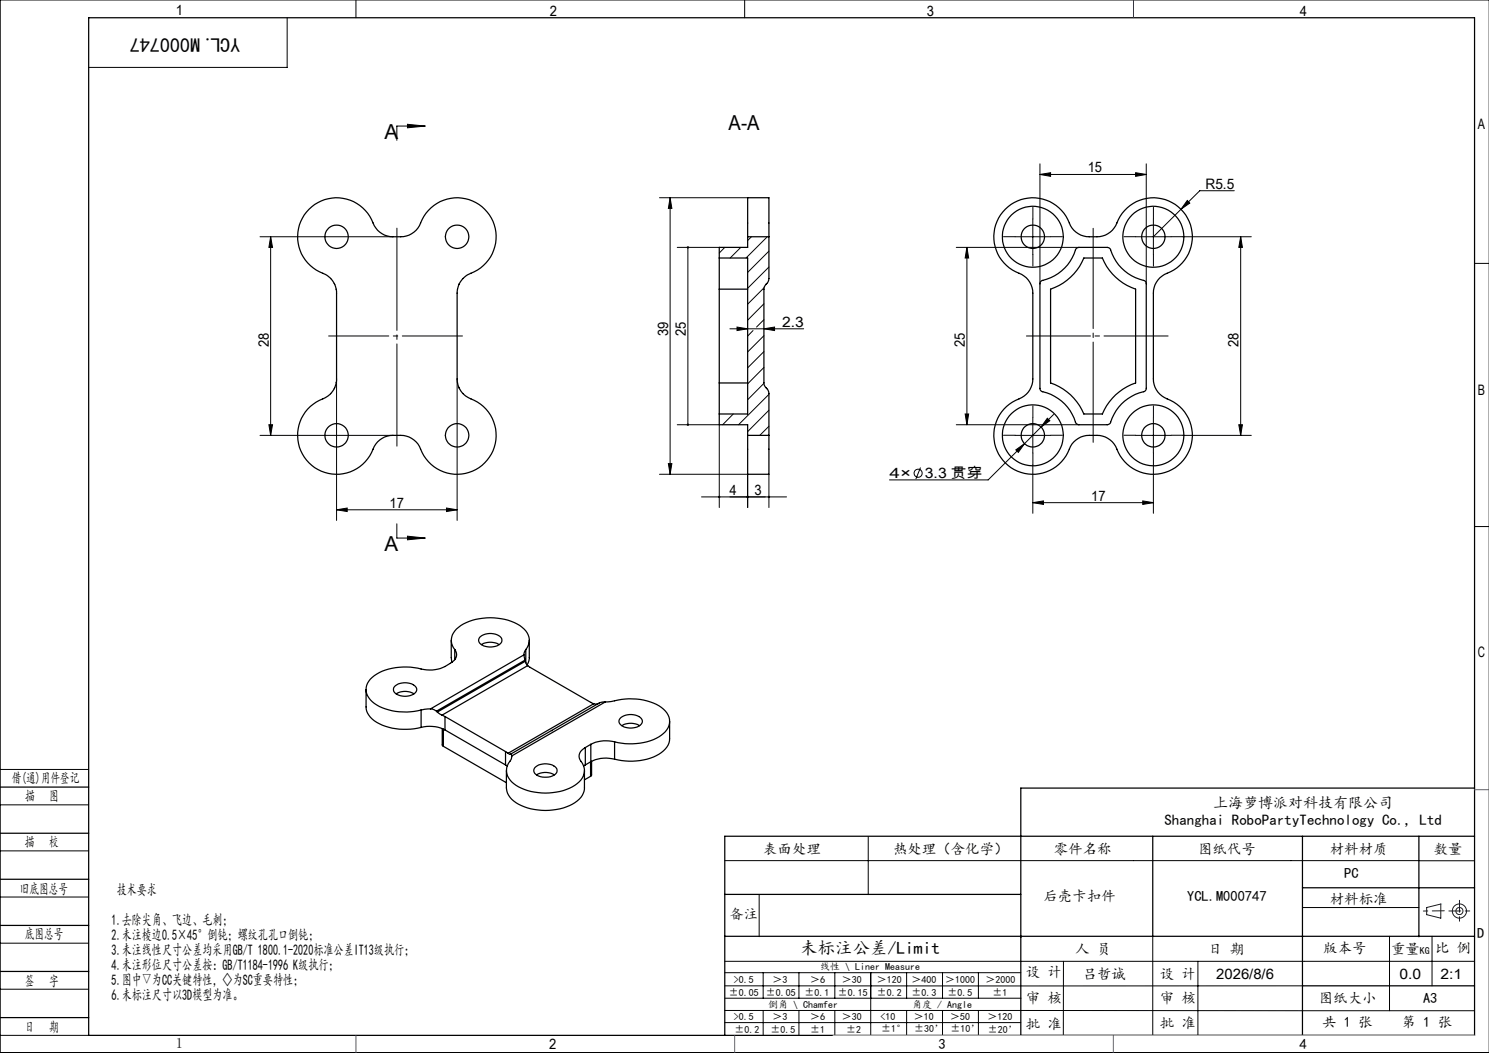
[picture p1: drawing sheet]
<svg xmlns="http://www.w3.org/2000/svg" width="420mm" height="297mm" viewBox="0 0 420 297" stroke-linecap="round" stroke-linejoin="round" font-family="sans-serif">
<g fill="none" stroke="#000" stroke-width=".28">
<path d="M100.4 0v5M210 0v5M420 0h-419.9v297h419.9M81 5v14h-56M114.9 35.1l5 .5-5 .5zM119.9 35.6h-8v4M186 55.8h24.9M189 55.8l.5 3h-1zM189 55.8v78M293.3 49.2l3-.5v1zM293.3 46.2v33.8M293.3 49.2h30"/>
<path d="M320.3 48.7l3 .5-3 .5zM323.3 46.2v33.8M333.1 59l-7.8 7.8M334.9 56.5l.7 .8-2.5 1.7zM348.2 53.8h-9.8l-5.3 5.2M73.3 66.8h37.5M76.3 66.8l.6 3h-1.1zM76.3 66.8v56M191 69.8h11.9M194 69.8v50M204.4 69.8l-1.5 1.6M209 69.8l-3 3"/>
<path d="M211.9 66.8l-1 1M216.4 66.8l-6 6M216.9 70.8l-6 6M216.9 75.3l-6 6M269.7 69.8h34.6M272.7 69.8l.5 3h-1zM272.7 69.8v50M286.3 66.8h10M291.3 61.8v10M320.3 66.8h10M325.3 61.8v10M333.6 66.8h19.4"/>
<path d="M350 66.8l.4 3h-1zM350 66.8v56M415.9 74.3h4.1M205.9 92.7h20.8M207.9 92.2l3 .5-3 .5zM212.4 93.2l-1.5 1.6M215.5 85.7l-4.6 4.6M215.5 94.7l-4.6 4.6M215.5 99.2l-4.6 4.5M215.5 90.2l-2.1 2M215.5 92.7l3-.5v1zM215.5 81.1l-4.6 4.7"/>
<path d="M75.8 119.8h1.1l-.6 3zM94.9 106.9v39.9M128.9 106.9v39.9M191 119.8h11.9v23.4M206.8 116.8l-3 3M215.5 103.6l-4.6 4.7M215.5 108.1l-4.6 4.6M216.9 111.2l-8.6 8.6M216.9 115.7l-6 6M269.7 119.8h34.6M272.2 116.8h1l-.5 3zM291.3 117.8v10"/>
<path d="M295.4 118l.7 .7-2.4 1.7zM297.2 116.9l-3.5 3.5M325.3 117.8v10M349.4 119.8h1l-.4 3zM73.3 122.8h37.5M186 133.8h24.9v9.4M188.5 130.8h1l-.5 3zM216.9 120.2l-2.6 2.6M216.9 133.8v9.4M259.6 131.9l-1.3 3.2M286.3 122.8h10M286.5 126.9l2.5-1.8-1.8 2.5z"/>
<path d="M289 125.1l-10.3 10.3h-27.8M291.3 131.1v13.7M293.7 120.4l-4.7 4.7M320.3 122.8h10M325.3 131.1v13.7M333.6 122.8h19.4M94.9 143.8l3-.5v1zM94.9 143.8h34M111.9 147.7v4.1h8M114.9 151.2l5 .6-5 .5zM125.9 143.3l3 .5-3 .5zM221.9 140.2h-24"/>
<path d="M291.3 141.8l3-.5v1zM291.3 141.8h34M322.3 141.3l3 .5-3 .5zM415.9 148.5h4.1M0 217h25M0 227h25M0 240h25M244.9 236v16.3M0 253h25M204.4 242.7h195.8M214.1 252.4v11.8M367.4 256h32.8"/>
<path d="M400.2 242.8h15.7M0 266h25M0 279h25M204.4 271.1h211.5M204.4 278.1h163M204.4 274.4h83.5M215.3 274.4v7.1M225.4 274.4v7.1M235.5 274.4v7.1M245.6 274.4v17.6M255.7 274.4v7.1M265.9 274.4v7.1"/>
<path d="M276 274.4v7.1M300 271.1l-.1 21M325.2 264.1v27.9M337.9 271.1v20.9M391.9 264.1v21M403.9 264.1v14M0 292h25M204.4 285l211.5 .1M204.4 288.4h83.5M204.5 281.5h83.5M215.3 285v7M225.4 285v7"/>
<path d="M235.5 285v7M255.7 285v7M265.9 285v7M276 285v7M287.9 292h128"/>
<circle cx="259" cy="133.5" r="1.14"/>
</g>
<g fill="none" stroke="#191924" stroke-width=".28">
<path d="M402.4 256l4-1v4l-4-1z"/>
<circle cx="411.7" cy="257" r="1"/>
<circle cx="411.7" cy="257" r="2"/>
</g>
<path d="M329.5 94.8h-40" fill="none" stroke="#000" stroke-width=".28" stroke-dasharray="30.5 1.3 1.3 1.3" stroke-dashoffset="12.4"/>
<path d="M308.3 64.4v60.4" fill="none" stroke="#000" stroke-width=".28" stroke-dasharray="30.5 1.3 1.3 1.3" stroke-dashoffset="2.2"/>
<g fill="none" stroke="#000" stroke-width=".28" stroke-dasharray="30.5 1.3 1.3 1.3">
<path d="M286.3 66.8h-3.3M291.3 61.8v-3.3M291.3 71.8v3.3M296.3 66.8h3.3M320.3 66.8h-3.3M325.3 61.8v-3.3M325.3 71.8v3.3M330.3 66.8h3.3M291.3 117.8v-3.3M325.3 117.8v-3.3M286.3 122.8h-3.3M291.3 127.8v3.3"/>
<path d="M296.3 122.8h3.3M320.3 122.8h-3.3M325.3 127.8v3.3M330.3 122.8h3.3"/>
</g>
<path d="M112 64.4v61.4" fill="none" stroke="#000" stroke-width=".28" stroke-dasharray="30.5 1.3 1.3 1.3" stroke-dashoffset="1.6"/>
<path d="M130.5 94.8h-37.8" fill="none" stroke="#000" stroke-width=".28" stroke-dasharray="30.5 1.3 1.3 1.3" stroke-dashoffset="13.5"/>
<g fill="none" stroke="#000" stroke-width=".35">
<path d="M25 5h390.9v287h-390.9zM87.2 59a11.1 11.1 0 0 1 18.4 4.6 6.1 6.1 0 0 0 5.2 3.2 7.4 7.4 0 0 0 6.6-1.9l.9-1.3a11.1 11.1 0 0 1 18.5-4.5 11.1 11.1 0 0 1-4.9 18.4 5.9 5.9 0 0 0-3 5.2v24.3a5.9 5.9 0 0 0 3.9 5.5 11 11 0 0 1 3.6 18.4 11 11 0 0 1-18.1-5 6.1 6.1 0 0 0-5.3-3.1 7.4 7.4 0 0 0-6.5 1.8l-.9 1.3a11 11 0 0 1-18.4 4.7 11 11 0 0 1 4.5-18.4 6 6 0 0 0 3.2-5.3v-24.4a5.9 5.9 0 0 0-3.8-5.4 11 11 0 0 1-3.9-18.1zM283.6 59a11.1 11.1 0 0 1 18.3 4.6 6.1 6.1 0 0 0 5.3 3.2 7.4 7.4 0 0 0 6.6-1.9l.9-1.3a11 11 0 0 1 18.4-4.6 11 11 0 0 1-4.6 18.4 6.1 6.1 0 0 0-3.2 5.3v24.2a6.3 6.3 0 0 0 4.9 6 11 11 0 0 1 2.2 18.3 11 11 0 0 1-17.7-5.3 6.1 6.1 0 0 0-5.3-3.1 7.4 7.4 0 0 0-6.5 1.8l-1 1.3a11.1 11.1 0 0 1-18.4 4.6 11.1 11.1 0 0 1 4.7-18.4 6 6 0 0 0 3.1-5.2v-24.2a6.3 6.3 0 0 0-4.8-6 10.9 10.9 0 0 1-2.9-17.7zM202.9 72.8v8.8M202.9 72.8h8v44h-8M210.9 66.8v-11h6v11M210.9 66.8h6M210.9 66.8v3h-8v3M216.9 66.8v12.1l-1.3 2-.1 .5v26.8l.1 .5 1.3 1.9v12.2M293.5 79.4l.2-.1a13.5 13.5 0 0 0 9.9-9.2l.7-.3h8l.8 .3a13.5 13.5 0 0 0 9.9 9.2l.3 .6v29.6a.99 .99 0 0 1-.8 1 13.1 13.1 0 0 0-9.4 9l-.8 .3h-8l-.7-.3a13.3 13.3 0 0 0-9.9-9.2l-.4-.6v-29.8zM202.9 81.6v26.4M202.9 81.6h8"/>
<path d="M296.3 81.6a15.6 15.6 0 0 0 9.4-8.8h5.2a15.6 15.6 0 0 0 9.4 8.8v26.4a15.4 15.4 0 0 0-9.4 8.8h-5.2a15.4 15.4 0 0 0-9.4-8.8zM202.9 108v8.8M202.9 116.8v3h8v3M202.9 108h8M210.9 122.8v11h6v-11M210.9 122.8h6M135.3 179.8a4.5 4.5 0 0 1 6.2 .3 1.85 1.85 0 0 1-1.8 2.2 4.2 4.2 0 0 1-4.6-1.2l-.1-.7zM103.3 194.5v4.9a6.2 6.2 0 0 0 4.5 5.1 17.9 17.9 0 0 0 11 .7M111.5 193.4a4.5 4.5 0 0 1 5.9 .6 1.85 1.85 0 0 1-1.8 2.2 4.2 4.2 0 0 1-4.5-1.2v-1zM111.7 195.7a5 5 0 0 1 5.1 0M121.4 200l-2.6 .3M121.4 200l1 .2 .7 .4"/>
<path d="M127.3 180.6v4.9l.2 1.3M128.3 183.2a2.48 2.48 0 0 1-1.3 3.9 10 10 0 0 1-9.2 1.4 16 16 0 0 0-12.8 2.6 4.4 4.4 0 0 0 .6 7.3 16.6 16.6 0 0 0 13.2 1.9M128.3 183.2a4.4 4.4 0 0 1 1.7-6.8 16.5 16.5 0 0 1 17.2 .5 4.2 4.2 0 0 1 1.1 6.3M128.3 183.2v2.9M135.8 181.8a5 5 0 0 1 5 0M147.8 184.7l.3 1.5M147.8 184.7l-26.4 15.3M148.1 186.2l.1 .3M148.1 186.2l-25 14.4M148.2 186.5l.6 1.2M148.2 186.5l-24.8 14.3M148.3 183.2l-.5 1.5"/>
<path d="M148.3 183.2v3.7M148.8 187.7l18.7 10.8M148.8 187.7l-24.1 14M149.3 180.6v5.2l-.6 1.7M167.5 198.5l-24.2 14M168.8 198.4l-1.3 .1M170.7 198h.7a22.4 22.4 0 0 1 12.9 .3 6.2 6.2 0 0 1 4.6 5.1 6.2 6.2 0 0 1-4.6 5.2 18.3 18.3 0 0 1-10.9 .6M170.7 198l-1.6 .2-25 14.5M170.7 198l-26.3 15.2M118.8 205.2a9.7 9.7 0 0 1 6.7 .7M118.8 200.3v4.9M123.1 200.6l.3 .2"/>
<path d="M123.4 200.8l1.3 .9M124.7 201.7l.8 .4M124.7 205.5v4.6l.4 .4M125.1 210.5l17.7 10.3M125.1 205.6v4.9M125.5 202.1l17.1 9.9M125.5 202.1v3.8M125.5 205.9l17.1 9.9M142.6 212l.7 .5M142.6 212v3.8M142.6 215.8l.5 .2M142.8 217.3v4.9a6 6 0 0 0 4.3 5 16.7 16.7 0 0 0 15.7-1.3l1.1-1 .8-1.7 .2-5.9"/>
<path d="M143.3 212.5l.5 .3 .3-.1M144.1 212.7l.3 .5M150.8 216.5a4.5 4.5 0 0 1 6.3 .3 1.85 1.85 0 0 1-1.8 2.3 4.2 4.2 0 0 1-4.6-1.3l-.1-.6zM151.3 218.5a5 5 0 0 1 5.1 0M155.5 206.1h.1M165.1 210.9a2.58 2.58 0 0 0-.8 4.4 4.2 4.2 0 0 1-1.5 5.7 16.3 16.3 0 0 1-17.9 0 4.4 4.4 0 0 1-.7-6.8l.2-1M165.1 210.9v4.9M165.1 215.8l-.5 .2M166.6 219l-1.7 1M166.6 214.9v4.1M166.7 209.9l-1.6 1M166.7 209.9v4.9"/>
<path d="M166.7 214.8l-1.6 1M166.9 214.7v3.9l-.3 .4M173.4 209.2a9.6 9.6 0 0 0-6.7 .7M173.4 214.1a9.6 9.6 0 0 0-6.7 .7M173.4 209.2v4.9M175.2 202.3a4.5 4.5 0 0 1 5.9 .6 1.85 1.85 0 0 1-1.8 2.3 3.9 3.9 0 0 1-4.7-1.6l.1-.7zM175.4 204.7a5 5 0 0 1 5 0M188.9 203.4v4.9a6.3 6.3 0 0 1-4.6 5.2 18.3 18.3 0 0 1-10.9 .6M0 222h25M0 235h25M325.2 235.9v28.2M367.4 235.9v56.1"/>
<path d="M400.2 235.9v28.3M415.9 235.9h-211.5v56.1M415.9 222.3h-128v69.7M0 248h25M204.4 252.3h83.5M367.4 250.4h48.5M0 261h25M0 274h25M204.4 264.1h211.5M367.4 278.1h48.5M0 287h25"/>
<circle cx="94.9" cy="66.8" r="3.3"/>
<circle cx="128.9" cy="66.8" r="3.3"/>
<circle cx="291.3" cy="66.8" r="8.6"/>
<circle cx="291.3" cy="66.8" r="3.3"/>
<circle cx="325.3" cy="66.8" r="3.3"/>
<circle cx="325.3" cy="66.8" r="8.6"/>
<circle cx="94.9" cy="122.8" r="3.3"/>
<circle cx="128.9" cy="122.8" r="3.3"/>
<circle cx="291.3" cy="122.8" r="8.6"/>
<circle cx="291.3" cy="122.8" r="3.3"/>
<circle cx="325.3" cy="122.8" r="3.3"/>
<circle cx="325.3" cy="122.8" r="8.6"/>
</g>
<path d="M407.4 256.9l-5.9 .1M408.7 256.9h6M411.7 253.9v6" fill="none" stroke="#191924" stroke-width=".28" stroke-dasharray="6.3 1.3 1.3 1.3" stroke-dashoffset="3"/>
<path d="M235 292h180.9" fill="none" stroke="#c0c0c0" stroke-width=".28"/>
<path d="M319.7 0v5M415.9 222.7h4.1M100.4 292v5M207.2 292v5M314 292v5" fill="none" stroke="#00f" stroke-width=".28"/>
<path d="M406.4 255h.1" fill="none" stroke="#0ff" stroke-width=".28"/>
<g fill="#000">
<path d="M114.9 35.1l5 .5-5 .5zM114.9 151.2l5 .6-5 .5z"/>
<path d="M189 55.8l.5 3h-1zM188.5 130.8h1l-.5 3zM193.8 69.5a.33 .33 0 0 0 0 .6 .33 .33 0 0 0 .5-.2 .33 .33 0 0 0-.3-.4v.3v-.3zM193.8 119.6l-.1 .4 .3 .1v-.3v.3a.34 .34 0 0 0 .4-.5 .34 .34 0 0 0-.6 0z"/>
<path d="M350 66.8l.4 3h-1zM349.4 119.8h1l-.4 3zM272.7 69.8l.5 3h-1zM272.2 116.8h1l-.5 3z"/>
<path d="M215.5 92.7l3-.5v1zM207.9 92.2l3 .5-3 .5z"/>
<path d="M75.8 119.8h1.1l-.6 3zM76.3 66.8l.6 3h-1.1z"/>
<path d="M295.4 118l-1.7 2.4 2.4-1.7zM286.5 126.9l.7 .7 1.8-2.5zM334.9 56.5l-1.8 2.5 2.5-1.7z"/>
<path d="M94.9 143.8l3-.5v1zM125.9 143.3l3 .5-3 .5zM210.6 140v.4h.5l.1-.2h-.3h.3l-.1-.3zM216.6 140l-.1 .2h.4h-.4a.35 .35 0 0 0 .5 .3 .35 .35 0 0 0 .1-.6 .35 .35 0 0 0-.5 .1z"/>
<path d="M210.7 139.9l-.2 .3h.4h-.4a.33 .33 0 0 0 .4 .3 .33 .33 0 0 0 .3-.4 .33 .33 0 0 0-.5-.2zM202.6 140v.4h.5l.1-.2h-.3h.3l-.1-.3z"/>
<path d="M322.3 141.3l3 .5-3 .5zM291.3 141.8l3-.5v1zM320.3 48.7l3 .5-3 .5zM293.3 49.2l3-.5v1z"/>
</g>
<g font-size="5.8">
<text x="108.5" y="39.1">A</text>
<text x="205.5" y="36.7">A-A</text>
<text x="108.5" y="155.3">A</text>
</g>
<text font-size="5.6" x="67.7" y="10.6" transform="rotate(-180 67.7 10.6)">YCL.M000747</text>
<text font-size="4.9" x="225.7" y="269">未标注公差/Limit</text>
<g font-size="4.2">
<text x="342.2" y="227.9">上海萝博派对科技有限公司</text>
<text x="328.5" y="232.8">Shanghai RoboPartyTechnology Co., Ltd</text>
<text x="32.9" y="252.5">技术要求</text>
<text x="31.5" y="261">1.去除尖角、飞边、毛刺；</text>
<text x="31.5" y="265.2">2.未注棱边0.5×45°倒钝；螺纹孔孔口倒钝；</text>
<text x="31.5" y="269.4">3.未注线性尺寸公差均采用GB/T 1800.1-2020标准公差IT13级执行；</text>
<text x="31.5" y="273.7">4.未注形位尺寸公差按：GB/T1184-1996 K级执行；</text>
<text x="31.5" y="277.9">5.图中▽为CC关键特性，◇为SC重要特性；</text>
<text x="31.5" y="282.1">6.未标注尺寸以3D模型为准。</text>
</g>
<g font-size="4.1">
<text x="49.6" y="4.3">1</text>
<text x="155.1" y="4.6">2</text>
<text x="261.4" y="4.6">3</text>
<text x="366.6" y="4.6">4</text>
<text x="416.9" y="36.3">A</text>
<text x="306.8" y="48.6">15</text>
<text x="340" y="53.2">R5.5</text>
<text x="188.5" y="94.8" transform="rotate(-90 188.5 94.8)">39</text>
<text x="193.5" y="94.8" transform="rotate(-90 193.5 94.8)">25</text>
<text x="220.6" y="92.2">2.3</text>
<text x="75.8" y="98" transform="rotate(-90 75.8 98)">28</text>
<text x="272.2" y="98" transform="rotate(-90 272.2 98)">25</text>
<text x="349.4" y="98" transform="rotate(-90 349.4 98)">28</text>
<text x="416.9" y="111.3">B</text>
<text x="250.9" y="134.9">4×</text>
<text x="260.9" y="134.9">3.3 贯穿</text>
<text x="109.9" y="143.2">17</text>
<text x="205.8" y="139.6">4</text>
<text x="212.9" y="139.6">3</text>
<text x="307.8" y="141.2">17</text>
<text x="416.9" y="185.3">C</text>
<text x="3.3" y="220.9">借(通)用件登记</text>
<text x="7.1" y="226">描</text>
<text x="13.9" y="226">图</text>
<text x="7" y="238.9">描</text>
<text x="13.8" y="238.9">校</text>
<text x="215.3" y="240.8">表面处理</text>
<text x="251.9" y="240.8">热处理（含化学）</text>
<text x="297.3" y="240.8">零件名称</text>
<text x="337.9" y="240.8">图纸代号</text>
<text x="375.1" y="240.8">材料材质</text>
<text x="404.4" y="240.8">数量</text>
<text x="379.2" y="247.6">PC</text>
<text x="5.6" y="252">旧底图总号</text>
<text x="294.3" y="254.2">后壳卡扣件</text>
<text x="334.9" y="254.2">YCL.M000747</text>
<text x="375.1" y="254.9">材料标准</text>
<text x="205.7" y="259.3">备注</text>
<text x="7" y="265">底图总号</text>
<text x="303.3" y="269">人 员</text>
<text x="340.8" y="269">日 期</text>
<text x="373.2" y="268.7">版本号</text>
<text x="392.4" y="269">重量</text>
<text x="404.8" y="268.7">比 例</text>
<text x="416.7" y="264.6">D</text>
<text x="289.3" y="275.5">设 计</text>
<text x="7" y="278">签</text>
<text x="13.8" y="278">字</text>
<text x="305.4" y="276">吕哲诚</text>
<text x="327.2" y="276">设 计</text>
<text x="343.1" y="276">2026/8/6</text>
<text x="394.8" y="276">0.0</text>
<text x="406.3" y="276">2:1</text>
<text x="289.3" y="283">审 核</text>
<text x="327.2" y="282.9">审 核</text>
<text x="372" y="283">图纸大小</text>
<text x="401.4" y="283">A3</text>
<text x="7" y="291">日</text>
<text x="13.8" y="291">期</text>
<text x="289.3" y="290.1">批 准</text>
<text x="327.2" y="290">批 准</text>
<text x="373" y="289.8">共 1 张</text>
<text x="395.4" y="289.8">第 1 张</text>
<text x="49.6" y="295.6">1</text>
<text x="154.9" y="296">2</text>
<text x="264.7" y="296">3</text>
<text x="366.6" y="296">4</text>
</g>
<g font-size="2.8">
<text x="400.5" y="269">KG</text>
<text x="231.3" y="273.6">线性 \ Liner Measure</text>
<text x="205.6" y="280.8">±0.05</text>
<text x="207" y="277.2">&gt;0.5</text>
<text x="216" y="280.8">±0.05</text>
<text x="217.9" y="277.2">＞3</text>
<text x="227" y="280.8">±0.1</text>
<text x="228.5" y="277.2">＞6</text>
<text x="236.3" y="280.8">±0.15</text>
<text x="237.5" y="277.2">＞30</text>
<text x="247.4" y="277.2">＞120</text>
<text x="247.4" y="280.8">±0.2</text>
<text x="257.1" y="277.2">＞400</text>
<text x="257.1" y="280.8">±0.3</text>
<text x="266.6" y="277.2">＞1000</text>
<text x="267.3" y="280.8">±0.5</text>
<text x="278" y="277.2">＞2000</text>
<text x="279.9" y="280.8">±1</text>
<text x="207" y="287.8">&gt;0.5</text>
<text x="216.6" y="284.3">倒角 \ Chamfer</text>
<text x="217.9" y="287.8">＞3</text>
<text x="228.5" y="287.8">＞6</text>
<text x="237.5" y="287.8">＞30</text>
<text x="248.4" y="287.8">&lt;10</text>
<text x="257.3" y="284.3">角度 / Angle</text>
<text x="257.8" y="287.8">＞10</text>
<text x="268" y="287.8">＞50</text>
<text x="278.5" y="287.8">＞120</text>
<text x="207.1" y="291.3">±0.2</text>
<text x="217.3" y="291.3">±0.5</text>
<text x="228.5" y="291.3">±1</text>
<text x="238.7" y="291.3">±2</text>
<text x="248.6" y="291.1">±1°</text>
<text x="257.8" y="291.1">±30’</text>
<text x="268.1" y="291.1">±10’</text>
<text x="278.6" y="291.2">±20’</text>
</g>
</svg>
